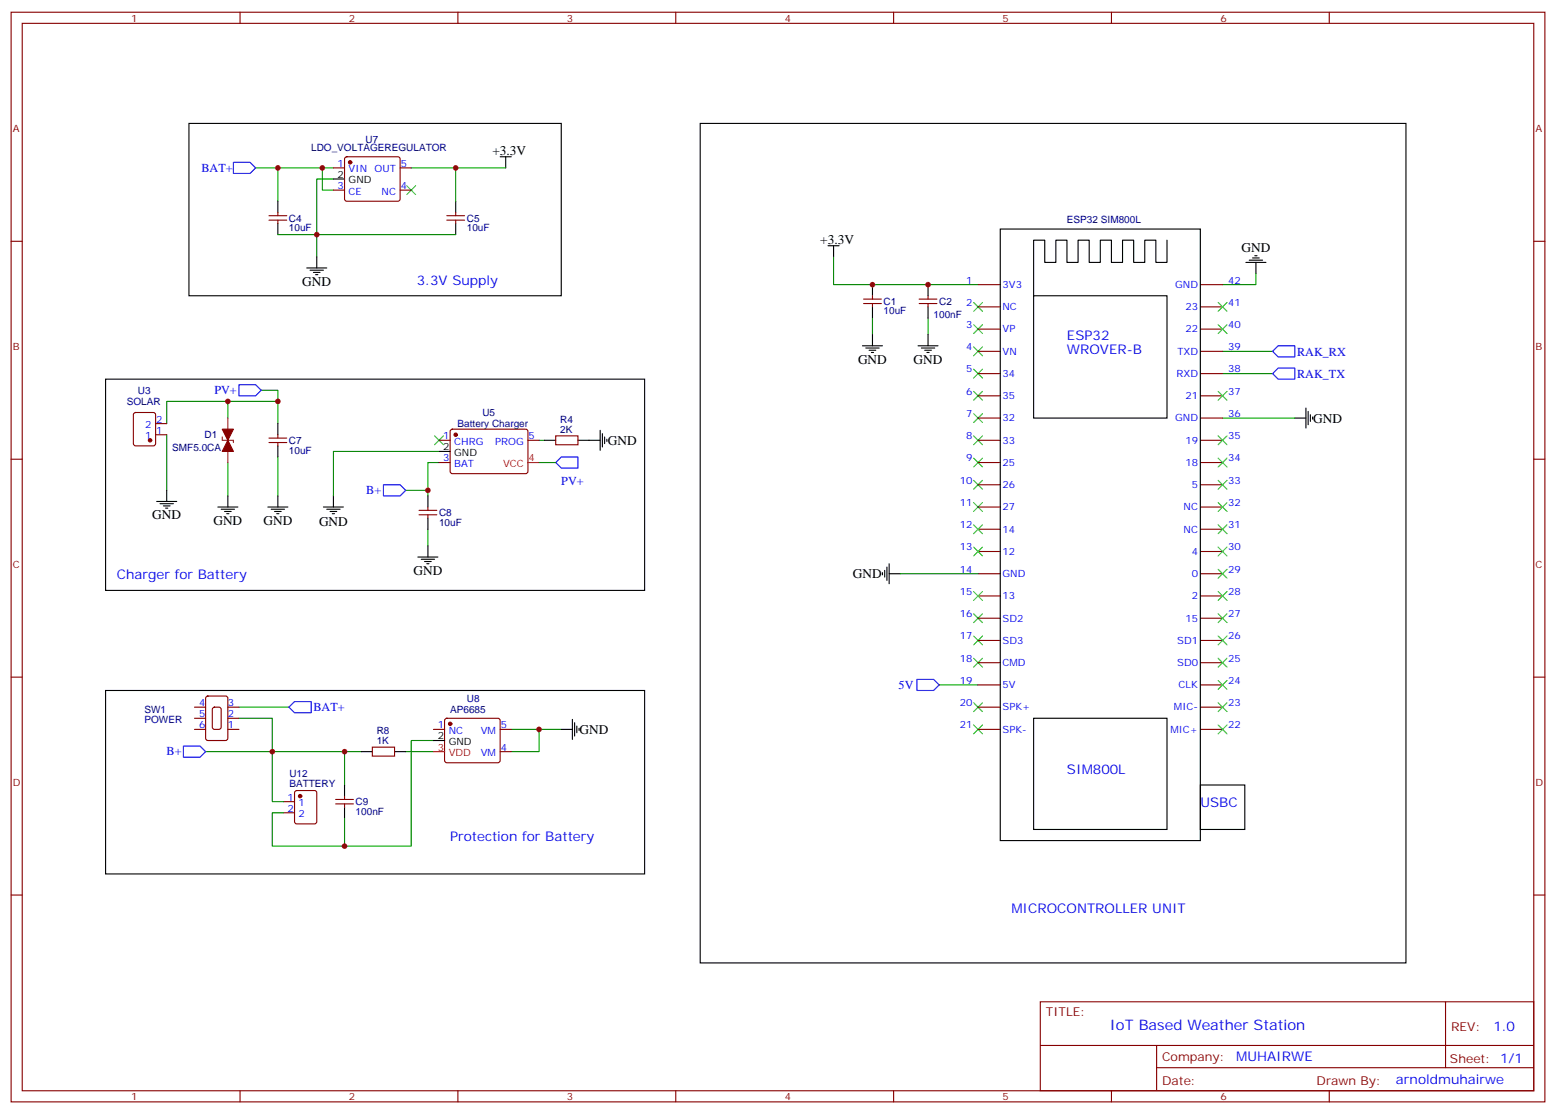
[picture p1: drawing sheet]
<svg xmlns="http://www.w3.org/2000/svg" width="494mm" height="353mm" viewBox="0 0 494 353" stroke-linecap="round" stroke-linejoin="round" font-family="sans-serif">
<g fill="none" stroke="#3c3" stroke-width=".35">
<path d="M129.1 58.9l2.8 2.8M131.9 58.9l-2.8 2.8M309 96l2.9 2.8M311.9 96l-2.9 2.8M386.6 96l2.9 2.8M389.5 96l-2.9 2.8M309 103l2.9 2.8M309 110.1l2.9 2.8M309 117.1l2.9 2.8M311.9 103l-2.9 2.8M311.9 110.1l-2.9 2.8M311.9 117.1l-2.9 2.8"/>
<path d="M386.6 103l2.9 2.8M389.5 103l-2.9 2.8M137.9 138.3l2.9 2.8M140.8 138.3l-2.9 2.8M309 124.2l2.9 2.8M309 131.2l2.9 2.9M309 138.3l2.9 2.8M311.9 124.2l-2.9 2.8M311.9 131.2l-2.9 2.9M311.9 138.3l-2.9 2.8M386.6 138.3l2.9 2.8M386.6 124.2l2.9 2.8"/>
<path d="M389.5 138.3l-2.9 2.8M389.5 124.2l-2.9 2.8M309 145.3l2.9 2.9M309 152.4l2.9 2.8M309 159.5l2.9 2.8M311.9 145.3l-2.9 2.9M311.9 152.4l-2.9 2.8M311.9 159.5l-2.9 2.8M386.6 159.5l2.9 2.8M386.6 145.3l2.9 2.9M386.6 152.4l2.9 2.8M389.5 145.3l-2.9 2.9"/>
<path d="M389.5 152.4l-2.9 2.8M389.5 159.5l-2.9 2.8M309 166.5l2.9 2.8M309 173.6l2.9 2.8M311.9 166.5l-2.9 2.8M311.9 173.6l-2.9 2.8M386.6 166.5l2.9 2.8M386.6 173.6l2.9 2.8M389.5 166.5l-2.9 2.8M389.5 173.6l-2.9 2.8M309 194.7l2.9 2.9M309 187.7l2.9 2.8"/>
<path d="M311.9 194.7l-2.9 2.9M311.9 187.7l-2.9 2.8M386.6 180.6l2.9 2.8M386.6 187.7l2.9 2.8M386.6 194.7l2.9 2.9M389.5 180.6l-2.9 2.8M389.5 187.7l-2.9 2.8M389.5 194.7l-2.9 2.9M309 201.8l2.9 2.8M309 208.8l2.9 2.9M311.9 201.8l-2.9 2.8M311.9 208.8l-2.9 2.9"/>
<path d="M386.6 201.8l2.9 2.8M386.6 208.8l2.9 2.9M386.6 215.9l2.9 2.8M389.5 201.8l-2.9 2.8M389.5 208.8l-2.9 2.9M389.5 215.9l-2.9 2.8M309 223l2.9 2.8M309 230l2.9 2.8M311.9 223l-2.9 2.8M311.9 230l-2.9 2.8M386.6 223l2.9 2.8M386.6 230l2.9 2.8"/>
<path d="M389.5 223l-2.9 2.8M389.5 230l-2.9 2.8"/>
</g>
<g fill="none" stroke="#870000" stroke-width=".35">
<path d="M3.5 3.9h486.9v345.7h-486.9zM7.1 7.4h479.7v338.7h-479.7zM76.2 3.9v3.5M145.3 3.9v3.5M214.5 3.9v3.5M283.6 3.9v3.5M352.8 3.9v3.5M421.9 3.9v3.5M105.8 53.3h3.6M109.6 49.9l.5-.2h16.2l.5 .2 .2 .5v12.7l-.2 .5-.5 .3h-16.2l-.5-.3-.2-.5v-12.7zM127 53.3h3.5M3.5 76.6h3.6"/>
<path d="M85.4 69.9h5.6M85.4 68.4h5.6M88.2 67.4v1M88.2 69.9v1M105.8 60.3h3.6M127 60.3h3.5M141.8 69.9h5.7M141.8 68.4h5.7M144.6 67.4v1M144.6 69.9v1M486.8 76.6h3.6M274.1 96.3h5.7"/>
<path d="M274.1 94.9h5.7M276.9 93.8v1.1M276.9 96.3v1.1M291.7 96.3h5.7M291.7 94.9h5.7M294.6 93.8v1.1M294.6 96.3v1.1M310.4 90.3h7.1M310.4 97.4h7.1M381 90.3h7.1M381 97.4h7.1M310.4 104.4h7.1"/>
<path d="M310.4 111.5h7.1M310.4 118.5h7.1M381 104.4h7.1M381 111.5h7.1M381 118.5h7.1M42.6 131.1l.4-.2h5.7l.6 .4 .1 9.5-.5 .6-5.9 .1-.6-.5-.1-9.4zM49.4 137.9h3.5M49.4 134.4h3.5M85.4 139h5.6M88.2 137.9v1.1M139.3 139.7h3.6M143.1 136.4l.5-.2h23.5l.5 .7-.1 13-.6 .4-23.6-.1-.4-.6v-12.7z"/>
<path d="M167.6 139.7h3.5M176.4 138.3h7v2.8h-7zM310.4 139.7h7.1M310.4 125.6h7.1M310.4 132.6h7.1M381 139.7h7.1M381 125.6h7.1M381 132.6h7.1M3.5 145.7h3.6M85.4 140.4h5.6M88.2 140.4v1.1M139.3 146.8h3.6"/>
<path d="M310.4 146.8h7.1M310.4 153.8h7.1M381 146.8h7.1M381 153.8h7.1M486.8 145.7h3.6M133 163.3h5.6M133 161.9h5.6M135.8 160.9v1M135.8 163.3v1.1M310.4 160.9h7.1M310.4 167.9h7.1M310.4 175h7.1"/>
<path d="M381 160.9h7.1M381 167.9h7.1M381 175h7.1M310.4 182h7.1M310.4 189.1h7.1M310.4 196.1h7.1M381 182h7.1M381 189.1h7.1M381 196.1h7.1M3.5 214.8h3.6M310.4 203.2h7.1M310.4 210.3h7.1"/>
<path d="M310.4 217.3h7.1M381 203.2h7.1M381 210.3h7.1M381 217.3h7.1M486.8 214.8h3.6M61.7 231.4h3.6M61.7 227.9h3.6M61.7 224.4h3.6M65.5 221l.5-.2h5.6l.7 .5v12.9l-.4 .7h-5.9l-.7-.4v-13zM67.6 224.6l1.9-.2 .6 .4 .1 5.9-.5 .7h-1.6l-.7-.4v-5.9zM72.3 231.4h3.5M72.3 227.9h3.5"/>
<path d="M72.3 224.4h3.5M118.2 237.1h7v2.8h-7zM137.6 231.4h3.5M141.3 228.1l.5-.2h16.2l.5 .2 .2 .5v12.7l-.2 .5-.5 .2h-16.2l-.5-.2-.2-.5v-12.7zM158.7 231.4h3.6M158.7 238.5h3.6M310.4 231.4h7.1M310.4 224.4h7.1M381 231.4h7.1M381 224.4h7.1M90 254.4h3.5M90 257.9h3.5"/>
<path d="M93.7 251l.5-.2h5.6l.7 .5v9.4l-.4 .7h-5.9l-.7-.5v-9.4zM106.5 255.1h5.7M106.5 253.6h5.7M109.4 252.6v1M109.4 255.1v1M3.5 284h3.6M486.8 284h3.6M330.2 317.9h156.6v28.2h-156.6zM458.8 317.9v20.9M330.2 331.7h156.5M367.1 338.8h119.6M367.1 331.7v14.1"/>
<path d="M76.2 346.1v3.5M145.3 346.1v3.5M214.5 346.1v3.5M283.6 346.1v3.5M352.8 346.1v3.5M421.9 346.1v3.5"/>
</g>
<g fill="#870000" stroke="#870000" stroke-width=".35">
<path d="M72.3 139.7l1.8 3.5h-3.5z"/>
<path d="M70.6 136.2h3.5l-1.8 3.5z"/>
<circle cx="95.2" cy="252.6" r=".53"/>
<circle cx="111.1" cy="51.5" r=".53"/>
<circle cx="142.9" cy="229.7" r=".53"/>
<circle cx="144.6" cy="137.9" r=".53"/>
<circle cx="47.6" cy="139.7" r=".53"/>
</g>
<g fill="none" stroke="#008700" stroke-width=".35">
<path d="M81.1 53.3h7.1v10.6M88.2 53.3h14.1M105.8 56.8h-5.3v17.6h44.1M105.8 53.3h-3.5v7h3.5M130.5 53.3h14.1v10.6M144.6 53.3h15.9M88.2 74.4h12.3v7.1M264.6 81.5v8.8h45.8M398.6 86.8v3.5h-10.5M276.9 100.9v5.3M294.6 100.9v5.3M388.1 111.5h15.8"/>
<path d="M388.1 118.5h15.8M52.9 137.9v17.7M72.3 127.4h15.9v7M72.3 132.6v-5.2h-19.4v7M82.9 123.8h5.3v3.6M171.1 139.7h1.8M388.1 132.6h22.9M72.3 146.8v10.5M88.2 145v12.3M128.8 155.6h7v1.7M139.3 146.8h-3.5v8.8M139.3 143.2h-33.5v14.1"/>
<path d="M171.1 146.8h5.3M135.8 167.9v5.3M285.8 182h24.6M298.1 217.3h12.3M65.3 238.5h44.1M75.8 227.9h10.6v26.5h3.6M75.8 224.4h15.9M114.7 238.5h-5.3v10.6M128.8 238.5h8.8M137.6 234.9h-7.1v33.6h-21.1M162.3 231.4h15.9M171.1 231.4v7.1h-8.8"/>
<path d="M90 257.9h-3.6v10.6h23v-8.9"/>
</g>
<g fill="none" stroke="#000" stroke-width=".35">
<path d="M60 39.2h118.2v54.6h-118.2zM222.2 39.2h224.1v266.3h-224.1zM105.8 56.8h3.6M158.7 49.7h3.6M160.5 49.7v3.6M88.2 63.9v3.5M88.2 70.9v3.5M144.6 63.9v3.5M144.6 70.9v3.5M262.8 78h3.5M264.6 78v3.5M317.5 72.7h63.5v194h-63.5z"/>
<path d="M370.4 76.2v7.1h-3.5v-7.1h-3.5v7.1h-3.6v-7.1h-3.5v7.1h-3.5v-7.1h-3.6v7.1h-3.5v-7.1h-3.5v7.1h-3.5v-7.1h-3.6v7.1h-3.5v-7.1h-3.5v17.6M97.4 85h6.3M98.4 85.7h4.3M99.5 86.4h2.1M100.2 87.1h.7M100.5 81.5v3.5M276.9 90.3v3.5M276.9 97.4v3.5M294.6 90.3v3.5M294.6 97.4v3.5M328.1 93.8h42.3v38.8h-42.3zM395.5 83.3h6.3"/>
<path d="M396.5 82.6h4.3M397.6 81.8h2.1M398.3 81.1h.7M398.6 83.3v3.5M273.8 109.7h6.3M274.8 110.4h4.2M275.9 111.1h2.1M276.6 111.8h.7M276.9 106.2v3.5M291.4 109.7h6.3M292.5 110.4h4.2M293.5 111.1h2.1"/>
<path d="M294.2 111.8h.7M294.6 106.2v3.5M33.5 120.3h171.1v67h-171.1zM88.2 134.4v3.5M172.9 139.7h3.5M183.4 139.7h7.1M190.5 136.5v6.4M191.2 137.6v4.2M191.9 138.6v2.2M192.6 139.3v.8M411 132.6h3.5M414.5 129.5v6.3"/>
<path d="M415.2 130.5v4.3M415.9 131.6v2.1M416.6 132.3v.7M49.7 159.1h6.4M50.8 159.8h4.2M52.9 155.6v3.5M72.3 157.3v3.6M88.2 141.5v3.5M88.2 157.3v3.6M105.8 157.3v3.6M135.8 157.3v3.6M139.3 143.2h3.6"/>
<path d="M51.9 160.5h2.1M52.6 161.2h.7M69.1 160.9h6.4M70.2 161.6h4.2M71.3 162.3h2.1M72 163h.7M85 160.9h6.4M86.1 161.6h4.2M87.1 162.3h2.2M87.8 163h.7M102.7 160.9h6.3M103.7 161.6h4.2"/>
<path d="M104.8 162.3h2.1M105.5 163h.7M132.6 176.7h6.4M133.7 177.4h4.2M134.8 178.2h2.1M135.5 178.9h.7M135.8 164.4v3.5M135.8 173.2v3.5M281.5 179.9v4.2M282.2 178.9v6.3M280.1 181.7v.7M280.8 181v2.1"/>
<path d="M282.2 182h3.6M33.5 219.1h171.1v58.2h-171.1zM114.7 238.5h3.5M125.2 238.5h3.6M137.6 234.9h3.5M178.2 231.4h3.5M181.7 228.2v6.4M182.4 229.3v4.2M183.1 230.4v2.1M183.8 231.1v.7M328.1 227.9h42.3v35.3h-42.3zM109.4 249.1v3.5"/>
<path d="M109.4 256.1v3.5M381 249.1h14.1v14.1h-14.1z"/>
</g>
<path d="M74.1 51.5h5.3l1.7 1.8-1.7 1.7h-5.3zM403.9 111.5l1.8-1.8h5.3v3.5h-5.3zM403.9 118.5l1.8-1.7h5.3v3.5h-5.3zM75.8 122.1h5.3l1.8 1.7-1.8 1.8h-5.3zM121.7 153.8h5.3l1.8 1.8-1.8 1.7h-5.3zM176.4 146.8l1.8-1.8h5.2v3.5h-5.2zM291 215.5h5.3l1.8 1.8-1.8 1.8h-5.3zM58.2 236.7h5.3l1.8 1.8-1.8 1.7h-5.3zM91.7 224.4l1.8-1.8h5.3v3.5h-5.3z" fill="none" stroke="#00f" stroke-width=".35"/>
<path d="M167.6 146.8h3.5M137.6 238.5h3.5" fill="none" stroke="#f00" stroke-width=".35"/>
<path d="M70.6 138.6v1.1h3.5v.7M72.3 132.6v14.2" fill="none" stroke="#8c2424" stroke-width=".35"/>
<g fill="#c00">
<circle cx="102.3" cy="53.3" r=".88"/>
<circle cx="88.2" cy="53.3" r=".88"/>
<circle cx="109.4" cy="238.5" r=".88"/>
<circle cx="144.6" cy="53.3" r=".88"/>
<circle cx="171.1" cy="231.4" r=".88"/>
<circle cx="72.3" cy="127.4" r=".88"/>
<circle cx="88.2" cy="127.4" r=".88"/>
<circle cx="135.8" cy="155.6" r=".88"/>
<circle cx="109.4" cy="268.5" r=".88"/>
<circle cx="86.4" cy="238.5" r=".88"/>
<circle cx="100.5" cy="74.4" r=".88"/>
<circle cx="276.9" cy="90.3" r=".88"/>
<circle cx="294.6" cy="90.3" r=".88"/>
</g>
<text font-size="4.6" fill="#00f" x="352.3" y="326.9">IoT Based Weather Station</text>
<g font-size="4.2">
<text x="156.3" y="49">+3.3V</text>
<text x="260.3" y="77.3">+3.3V</text>
<text x="394.1" y="80">GND</text>
<text x="96" y="90.7">GND</text>
<text x="272.3" y="115.4">GND</text>
<text x="290" y="115.4">GND</text>
<text x="416.8" y="134.1">GND</text>
<text x="193" y="141.1">GND</text>
<text x="48.3" y="164.7">GND</text>
<text x="67.7" y="166.5">GND</text>
<text x="83.6" y="166.5">GND</text>
<text x="101.3" y="166.9">GND</text>
<text x="131.2" y="182.4">GND</text>
<text x="270.7" y="183.4">GND</text>
<text x="184" y="232.8">GND</text>
</g>
<g font-size="4.2" fill="#00f">
<text x="132.3" y="90.3">3.3V Supply</text>
<text x="338.7" y="107.9">ESP32</text>
<text x="338.7" y="112.2">WROVER-B</text>
<text x="37" y="183.8">Charger for Battery</text>
<text x="338.7" y="245.5">SIM800L</text>
<text x="381" y="256.1">USBC</text>
<text x="142.9" y="266.7">Protection for Battery</text>
<text x="321" y="289.6">MICROCONTROLLER UNIT</text>
<text x="474" y="327.1">1.0</text>
<text x="392.4" y="336.7">MUHAIRWE</text>
<text x="443.1" y="344">arnoldmuhairwe</text>
</g>
<g font-size="3.9" fill="#00f">
<text x="63.9" y="54.6">BAT+</text>
<text x="411.7" y="112.8">RAK_RX</text>
<text x="411.7" y="119.9">RAK_TX</text>
<text x="68" y="125">PV+</text>
<text x="178.2" y="153.8">PV+</text>
<text x="116.3" y="156.8">B+</text>
<text x="285.2" y="218.6">5V</text>
<text x="99.5" y="225.7">BAT+</text>
<text x="52.9" y="239.7">B+</text>
</g>
<g font-size="3.9" fill="#800">
<text x="332" y="322.4">TITLE:</text>
<text x="460.6" y="327.1">REV:</text>
<text x="368.9" y="336.6">Company:</text>
<text x="460.2" y="337.3">Sheet: 1/1</text>
<text x="368.9" y="344.3">Date:</text>
<text x="417.9" y="344.4">Drawn By:</text>
</g>
<g font-size="3.2" fill="#800">
<text x="41.6" y="6.9">1</text>
<text x="110.8" y="6.9">2</text>
<text x="179.9" y="6.9">3</text>
<text x="249.1" y="6.9">4</text>
<text x="318.2" y="6.9">5</text>
<text x="387.3" y="6.9">6</text>
<text x="4.1" y="42">A</text>
<text x="487.4" y="42">A</text>
<text x="4.1" y="111.1">B</text>
<text x="487.4" y="111.1">B</text>
<text x="4.1" y="180.3">C</text>
<text x="487.4" y="180.3">C</text>
<text x="4.1" y="249.4">D</text>
<text x="487.4" y="249.4">D</text>
<text x="41.6" y="349.1">1</text>
<text x="110.8" y="349.1">2</text>
<text x="179.9" y="349.1">3</text>
<text x="249.1" y="349.1">4</text>
<text x="318.2" y="349.1">5</text>
<text x="387.3" y="349.1">6</text>
</g>
<g font-size="3.2" fill="#000080">
<text x="98.8" y="48">LDO_VOLTAGEREGULATOR</text>
<text x="116.1" y="45.4">U7</text>
<text x="91.7" y="70.3">C4</text>
<text x="148.2" y="70.3">C5</text>
<text x="338.7" y="70.9">ESP32 SIM800L</text>
<text x="91.7" y="73.3">10uF</text>
<text x="148.2" y="73.3">10uF</text>
<text x="280.5" y="99.7">10uF</text>
<text x="280.5" y="96.8">C1</text>
<text x="296.3" y="100.9">100nF</text>
<text x="298.1" y="96.8">C2</text>
<text x="43.8" y="124.9">U3</text>
<text x="40.2" y="128.5">SOLAR</text>
<text x="153.1" y="131.9">U5</text>
<text x="145.2" y="135.6">Battery Charger</text>
<text x="177.8" y="137.2">2K</text>
<text x="177.8" y="134.1">R4</text>
<text x="54.7" y="143.2">SMF5.0CA</text>
<text x="64.9" y="139.1">D1</text>
<text x="91.7" y="143.9">10uF</text>
<text x="91.7" y="140.8">C7</text>
<text x="139.3" y="166.9">10uF</text>
<text x="139.3" y="163.7">C8</text>
<text x="45.9" y="226.1">SW1</text>
<text x="142.9" y="226.1">AP6685</text>
<text x="148.2" y="222.6">U8</text>
<text x="45.9" y="229.3">POWER</text>
<text x="119.6" y="232.8">R8</text>
<text x="119.6" y="236">1K</text>
<text x="91.9" y="249.8">BATTERY</text>
<text x="91.9" y="246.6">U12</text>
<text x="112.9" y="255.4">C9</text>
<text x="112.9" y="258.6">100nF</text>
</g>
<g font-size="3.2" fill="#00f">
<text x="107.2" y="52.9">1</text>
<text x="127.2" y="52.9">5</text>
<text x="107.2" y="60">3</text>
<text x="110.7" y="54.7">VIN</text>
<text x="118.9" y="54.7">OUT</text>
<text x="127.2" y="60">4</text>
<text x="110.7" y="61.7">CE</text>
<text x="121.1" y="61.7">NC</text>
<text x="306.7" y="90">1</text>
<text x="389.8" y="90">42</text>
<text x="318.2" y="91.4">3V3</text>
<text x="373" y="91.4">GND</text>
<text x="306.7" y="97">2</text>
<text x="318.2" y="98.4">NC</text>
<text x="376.3" y="98.4">23</text>
<text x="389.8" y="97">41</text>
<text x="306.7" y="104.1">3</text>
<text x="318.2" y="105.5">VP</text>
<text x="376.3" y="105.5">22</text>
<text x="389.8" y="104.1">40</text>
<text x="306.7" y="111.1">4</text>
<text x="318.2" y="112.5">VN</text>
<text x="373.7" y="112.5">TXD</text>
<text x="389.8" y="111.1">39</text>
<text x="306.7" y="118.2">5</text>
<text x="318.2" y="119.6">34</text>
<text x="373.5" y="119.6">RXD</text>
<text x="389.8" y="118.2">38</text>
<text x="306.7" y="125.2">6</text>
<text x="389.8" y="125.2">37</text>
<text x="318.2" y="126.6">35</text>
<text x="376.3" y="126.6">21</text>
<text x="46.1" y="135.8">2</text>
<text x="49.6" y="137.6">1</text>
<text x="49.6" y="134.1">2</text>
<text x="306.7" y="132.3">7</text>
<text x="318.2" y="133.7">32</text>
<text x="373" y="133.7">GND</text>
<text x="389.8" y="132.3">36</text>
<text x="46.1" y="139.3">1</text>
<text x="140.7" y="139.3">1</text>
<text x="144.2" y="141.1">CHRG</text>
<text x="157.2" y="141.1">PROG</text>
<text x="167.7" y="139.3">5</text>
<text x="306.7" y="139.3">8</text>
<text x="318.2" y="140.8">33</text>
<text x="376.3" y="140.8">19</text>
<text x="389.8" y="139.3">35</text>
<text x="140.7" y="146.4">3</text>
<text x="144.2" y="148.2">BAT</text>
<text x="306.7" y="146.4">9</text>
<text x="318.2" y="147.8">25</text>
<text x="376.3" y="147.8">18</text>
<text x="389.8" y="146.4">34</text>
<text x="304.6" y="153.5">10</text>
<text x="318.2" y="154.9">26</text>
<text x="378.3" y="154.9">5</text>
<text x="389.8" y="153.5">33</text>
<text x="304.6" y="160.5">11</text>
<text x="318.2" y="161.9">27</text>
<text x="375.7" y="161.9">NC</text>
<text x="389.8" y="160.5">32</text>
<text x="304.6" y="167.6">12</text>
<text x="389.8" y="167.6">31</text>
<text x="318.2" y="169">14</text>
<text x="375.7" y="169">NC</text>
<text x="304.6" y="174.6">13</text>
<text x="318.2" y="176">12</text>
<text x="378.3" y="176">4</text>
<text x="389.8" y="174.6">30</text>
<text x="304.6" y="181.7">14</text>
<text x="318.2" y="183.1">GND</text>
<text x="378.3" y="183.1">0</text>
<text x="389.8" y="181.7">29</text>
<text x="304.6" y="188.7">15</text>
<text x="318.2" y="190.1">13</text>
<text x="378.3" y="190.1">2</text>
<text x="389.8" y="188.7">28</text>
<text x="304.6" y="195.8">16</text>
<text x="318.2" y="197.2">SD2</text>
<text x="376.3" y="197.2">15</text>
<text x="389.8" y="195.8">27</text>
<text x="304.6" y="202.8">17</text>
<text x="389.8" y="202.8">26</text>
<text x="304.6" y="209.9">18</text>
<text x="318.2" y="204.3">SD3</text>
<text x="373.7" y="204.3">SD1</text>
<text x="389.8" y="209.9">25</text>
<text x="318.2" y="211.3">CMD</text>
<text x="373.7" y="211.3">SD0</text>
<text x="304.6" y="217">19</text>
<text x="318.2" y="218.4">5V</text>
<text x="374.1" y="218.4">CLK</text>
<text x="389.8" y="217">24</text>
<text x="63.2" y="224">4</text>
<text x="63.2" y="227.5">5</text>
<text x="72.3" y="227.5">2</text>
<text x="72.3" y="224">3</text>
<text x="304.6" y="224">20</text>
<text x="318.2" y="225.4">SPK+</text>
<text x="372.6" y="225.4">MIC-</text>
<text x="389.8" y="224">23</text>
<text x="63.2" y="231.1">6</text>
<text x="72.3" y="231.1">1</text>
<text x="138.9" y="231.1">1</text>
<text x="142.4" y="232.8">NC</text>
<text x="152.6" y="232.8">VM</text>
<text x="158.9" y="231.1">5</text>
<text x="304.6" y="231.1">21</text>
<text x="318.2" y="232.5">SPK-</text>
<text x="371.5" y="232.5">MIC+</text>
<text x="389.8" y="231.1">22</text>
<text x="152.6" y="239.9">VM</text>
<text x="158.9" y="238.1">4</text>
<text x="91.3" y="254">1</text>
<text x="91.3" y="257.5">2</text>
<text x="94.8" y="255.8">1</text>
<text x="94.8" y="259.3">2</text>
</g>
<g font-size="3.2">
<text x="107.2" y="56.4">2</text>
<text x="110.7" y="58.2">GND</text>
<text x="140.7" y="142.9">2</text>
<text x="144.2" y="144.6">GND</text>
<text x="138.9" y="234.6">2</text>
<text x="142.4" y="236.4">GND</text>
</g>
<g font-size="3.2" fill="#f00">
<text x="159.7" y="148.2">VCC</text>
<text x="167.7" y="146.4">4</text>
<text x="138.9" y="238.1">3</text>
<text x="142.4" y="239.9">VDD</text>
</g>
</svg>
